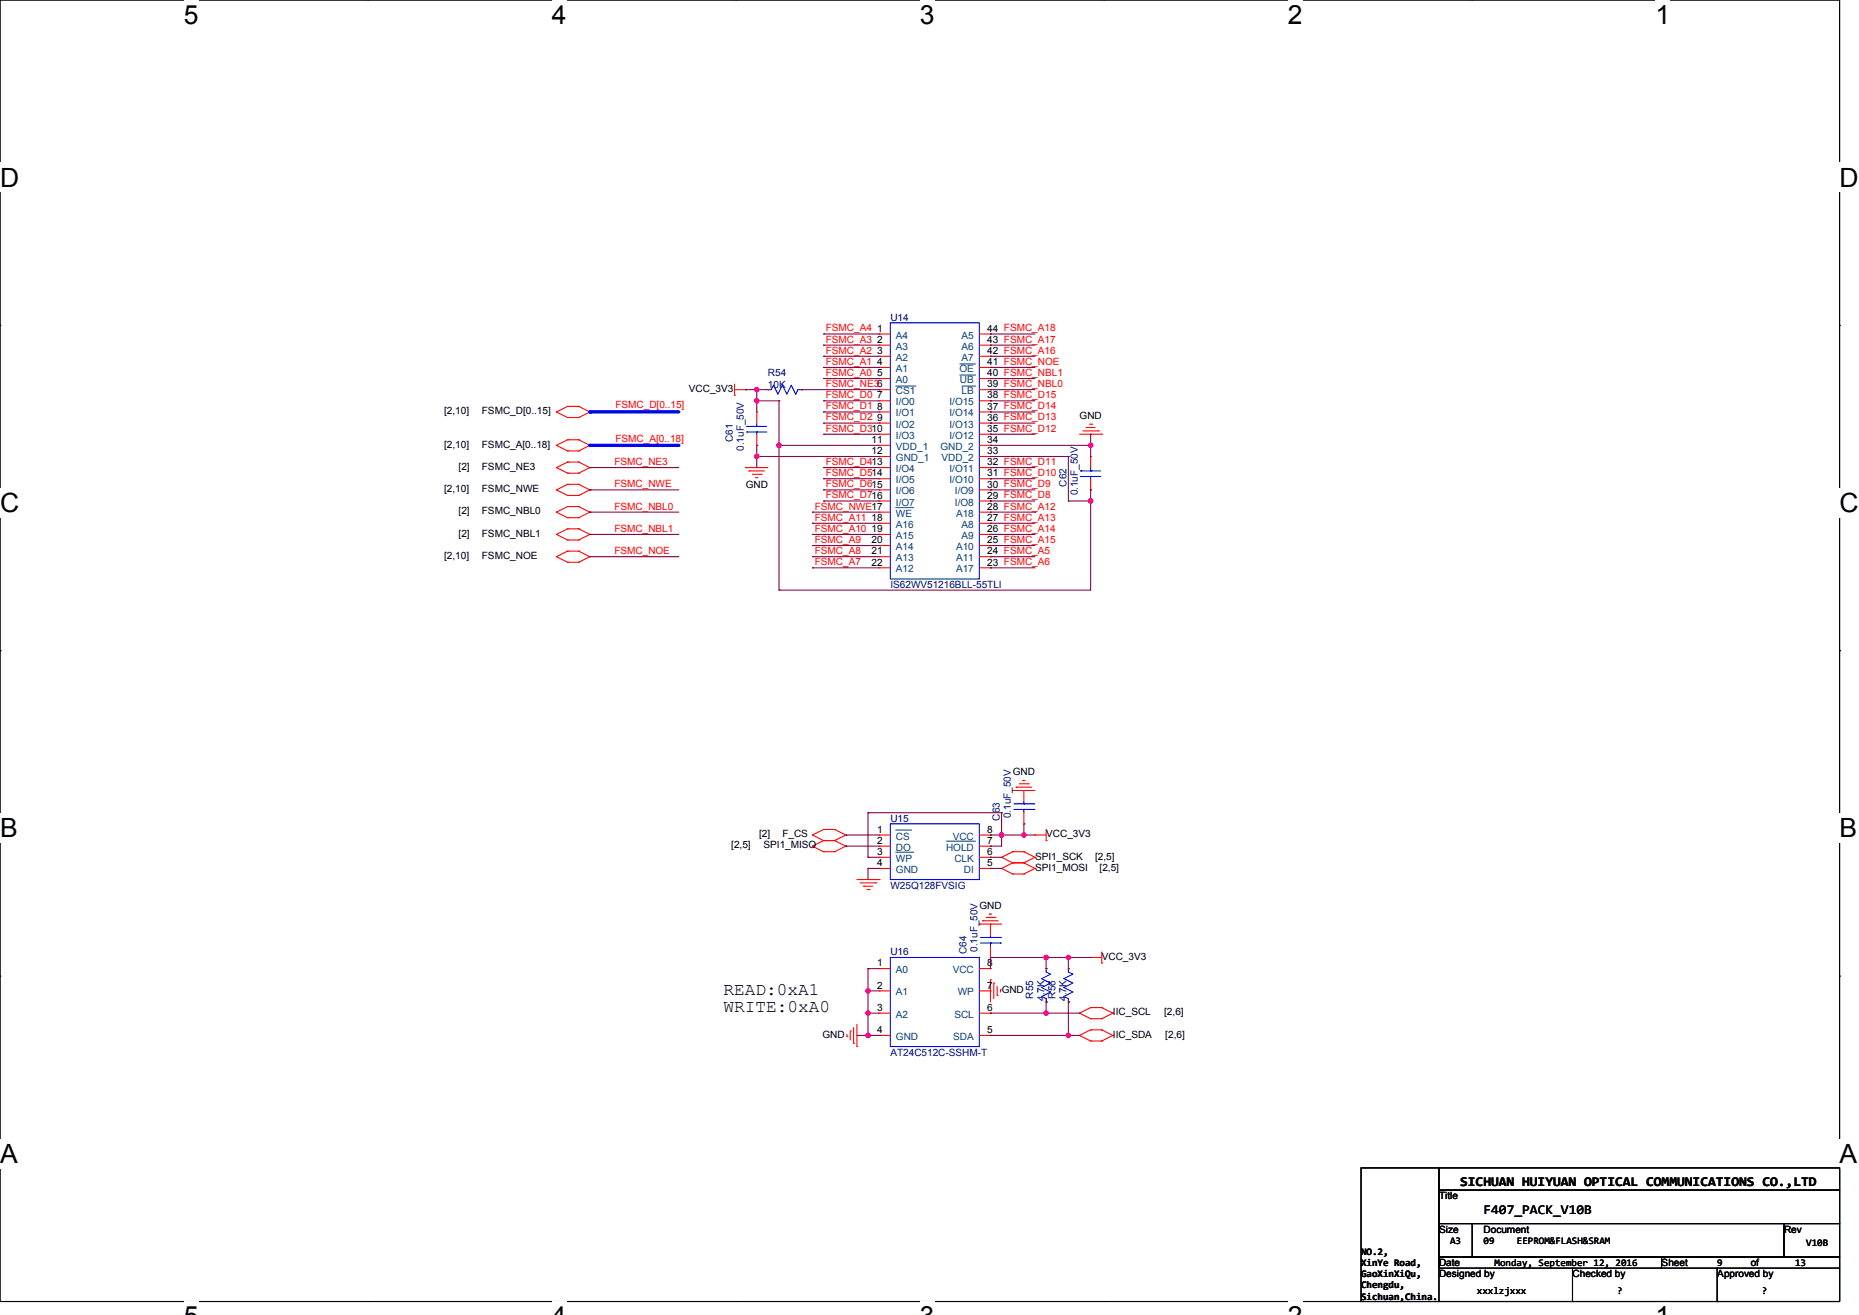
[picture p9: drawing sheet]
<svg xmlns="http://www.w3.org/2000/svg" width="297mm" height="210mm" viewBox="0 0 297 210" stroke-linecap="round" stroke-linejoin="round" font-family="sans-serif">
<path d="M0 0h293.9v207.8h-293.9z" fill="none" stroke="#000" stroke-width=".17"/>
<g fill="#fff">
<path d="M29.4 0h2.3v4.7h-2.3z"/>
<path d="M29.4 207.8h2.3v2.2h-2.3z"/>
</g>
<path d="M58.8 0h.1M58.8 207.8h.1" fill="none" stroke="#000" stroke-width=".17"/>
<g fill="#fff">
<path d="M88.2 0h2.3v4.7h-2.3z"/>
<path d="M88.2 207.8h2.3v2.2h-2.3z"/>
</g>
<path d="M117.6 0h.1M117.6 207.8h.1" fill="none" stroke="#000" stroke-width=".17"/>
<g fill="#fff">
<path d="M146.9 0h2.4v4.7h-2.4z"/>
<path d="M146.9 207.8h2.4v2.2h-2.4z"/>
</g>
<path d="M176.3 0h.1M176.3 207.8h.1" fill="none" stroke="#000" stroke-width=".17"/>
<g fill="#fff">
<path d="M205.7 0h2.4v4.7h-2.4z"/>
<path d="M205.7 207.8h2.4v2.2h-2.4z"/>
</g>
<path d="M235.1 0h.1M235.1 207.8h.1" fill="none" stroke="#000" stroke-width=".17"/>
<g fill="#fff">
<path d="M264.5 0h2.4v4.7h-2.4z"/>
<path d="M264.5 207.8h2.4v2.2h-2.4z"/>
<path d="M0 26h3.1v4.7h-3.1z"/>
<path d="M293.9 26h3.1v4.7h-3.1z"/>
<path d="M0 77.9h3.1v4.8h-3.1z"/>
<path d="M293.9 77.9h3.1v4.8h-3.1z"/>
</g>
<path d="M0 52h.1M293.9 52h.1" fill="none" stroke="#000" stroke-width=".17"/>
<g fill="#fff">
<path d="M0 129.9h2.8v4.7h-2.8z"/>
<path d="M293.9 129.9h2.8v4.7h-2.8z"/>
</g>
<path d="M0 103.9h.1M293.9 103.9h.1" fill="none" stroke="#000" stroke-width=".17"/>
<g fill="#fff">
<path d="M0 181.9h2.8v4.7h-2.8z"/>
<path d="M293.9 181.9h2.8v4.7h-2.8z"/>
</g>
<g fill="none" stroke="#000" stroke-width=".17">
<path d="M0 155.9h.1M293.9 155.9h.1M217.4 186.5h12.5v21.3h-12.5zM229.9 186.5h64v3.6h-64zM229.9 190.1h64v5.3h-64zM229.9 195.4h5.3v5.3h-5.3zM235.2 195.4h49.8v5.3h-49.8zM285 195.4h8.9v5.3h-8.9zM229.9 200.7h35.6v1.8h-35.6zM251.2 207.8h.1M251.2 202.5v5.3M265.5 200.7h28.4v1.8h-28.4z"/>
<path d="M274.3 207.8h.1M274.3 202.5v5.3M293.9 202.5v5.3h-64"/>
</g>
<g fill="none" stroke="#f00" stroke-width=".17">
<path d="M140.5 53.3h.1M140.5 55.1h.1M140.5 56.9h.1M140.5 58.7h.1M140.5 53.3h1.7M140.5 55.1h1.7M140.5 56.9h1.7M140.5 58.7h1.7M156.5 53.3h1.7M156.5 55.1h1.7M156.5 56.9h1.7M156.5 58.7h1.7"/>
<path d="M158.2 58.7h.1M158.2 56.9h.1M158.2 55.1h.1M158.2 53.3h.1M88.9 65.8h.1M88.9 71.1h.1M88.9 74.7h.1M88.9 78.2h.1M88.9 65.8l1.8 .9M88.9 71.1l1.8 .9M88.9 74.7l1.8 .9M88.9 78.2l1.8 .9"/>
<path d="M90.7 64.9h.1M90.7 66.7h.1M90.7 70.2h.1M90.7 72h.1M90.7 73.8h.1M90.7 75.6h.1M90.7 77.3h.1M90.7 79.1h.1M90.7 64.9l-1.8 .9M90.7 64.9h1.8M90.7 66.7h1.8M90.7 70.2l-1.8 .9"/>
<path d="M90.7 70.2h1.8M90.7 72h1.8M90.7 73.8l-1.8 .9M90.7 73.8h1.8M90.7 75.6h1.8M90.7 77.3l-1.8 .9M90.7 77.3h1.8M90.7 79.1h1.8M92.5 64.9h.1M92.5 66.7h.1M92.5 70.2h.1M92.5 72h.1"/>
<path d="M92.5 73.8h.1M92.5 75.6h.1M92.5 77.3h.1M92.5 79.1h.1M92.5 64.9l1.7 .9M92.5 70.2l1.7 .9M92.5 73.8l1.7 .9M92.5 77.3l1.7 .9M94.2 65.8h.1M94.2 71.1h.1M94.2 74.7h.1M94.2 78.2h.1"/>
<path d="M94.2 65.8l-1.7 .9M94.2 71.1l-1.7 .9M94.2 74.7l-1.7 .9M94.2 78.2l-1.7 .9M117.3 63.1h.1M117.3 62.2h1.8M117.3 61.3v1.8M119.1 62.2h.1M119.1 74.7h.1M119.1 74.7h3.6M119.7 75.2h.1M119.7 75.2h2.5"/>
<path d="M120.2 75.7h1.4M120.7 76.3h.1M120.7 76.3h.4M120.9 71.1h.1M120.9 65.8h.1M120.9 65.8v1.8M120.9 69.3v1.8M121.6 75.7h.1M122.7 62.2h.1M128 62.2h.1M140.5 60.5h.1M140.5 62.2h.1"/>
<path d="M140.5 64h.1M140.5 65.8h.1M140.5 67.6h.1M140.5 69.3h.1M140.5 71.1h.1M140.5 72.9h.1M140.5 74.7h.1M140.5 76.5h.1M140.5 78.2h.1M140.5 62.2h1.7M140.5 74.7h1.7M140.5 69.3h1.7"/>
<path d="M140.5 60.5h1.7M140.5 64h1.7M140.5 65.8h1.7M140.5 67.6h1.7M140.5 71.1h1.7M140.5 72.9h1.7M140.5 76.5h1.7M140.5 78.2h1.7M156.5 62.2h1.7M156.5 74.7h1.7M156.5 69.3h1.7M156.5 60.5h1.7"/>
<path d="M156.5 64h1.7M156.5 65.8h1.7M156.5 67.6h1.7M156.5 71.1h1.7M156.5 72.9h1.7M156.5 76.5h1.7M156.5 78.2h1.7M158.2 78.2h.1M158.2 76.5h.1M158.2 74.7h.1M158.2 72.9h.1M158.2 71.1h.1"/>
<path d="M158.2 69.3h.1M158.2 67.6h.1M158.2 65.8h.1M158.2 64h.1M158.2 62.2h.1M158.2 60.5h.1M172.5 69.3h3.5M173 68.8h2.5M173.5 68.3h.1M173.5 68.3h1.5M174.1 67.7h.3M174.2 78.2h.1"/>
<path d="M174.2 72.9h.1M174.2 72.9v1.8M174.2 76.5v1.7M174.4 67.7h.1M175.5 68.8h.1M176 69.3h.1M88.9 81.8h.1M88.9 85.3h.1M88.9 88.9h.1M88.9 81.8l1.8 .9M88.9 85.3l1.8 .9M88.9 88.9l1.8 .9"/>
<path d="M90.7 80.9h.1M90.7 82.7h.1M90.7 84.5h.1M90.7 86.2h.1M90.7 88h.1M90.7 89.8h.1M90.7 80.9l-1.8 .9M90.7 80.9h1.8M90.7 82.7h1.8M90.7 84.5l-1.8 .8M90.7 84.5h1.8M90.7 86.2h1.8"/>
<path d="M90.7 88l-1.8 .9M90.7 88h1.8M90.7 89.8h1.8M92.5 80.9h.1M92.5 82.7h.1M92.5 84.5h.1M92.5 86.2h.1M92.5 88h.1M92.5 89.8h.1M92.5 80.9l1.7 .9M92.5 84.5l1.7 .8M92.5 88l1.7 .9"/>
<path d="M94.2 81.8h.1M94.2 85.3h.1M94.2 88.9h.1M94.2 81.8l-1.7 .9M94.2 85.3l-1.7 .9M94.2 88.9l-1.7 .9M140.5 80h.1M140.5 81.8h.1M140.5 83.6h.1M140.5 85.3h.1M140.5 87.1h.1M140.5 88.9h.1"/>
<path d="M140.5 90.7h.1M140.5 80h1.7M140.5 81.8h1.7M140.5 83.6h1.7M140.5 85.3h1.7M140.5 87.1h1.7M140.5 88.9h1.7M140.5 90.7h1.7M156.5 80h1.7M156.5 81.8h1.7M156.5 83.6h1.7M156.5 85.3h1.7"/>
<path d="M156.5 87.1h1.7M156.5 88.9h1.7M156.5 90.7h1.7M158.2 90.7h.1M158.2 88.9h.1M158.2 87.1h.1M158.2 85.3h.1M158.2 83.6h.1M158.2 81.8h.1M158.2 80h.1M129.8 133.3h.1M129.8 135.1h.1"/>
<path d="M129.8 133.3l1.8 .9M129.8 135.1l1.8 .9M131.6 132.5h.1M131.6 134.2h.1M131.6 136h.1M131.6 132.5l-1.8 .8M131.6 132.5h1.7M131.6 134.2h1.7M131.6 134.2l-1.8 .9M131.6 136h1.7M133.3 132.5h.1M133.3 134.2h.1"/>
<path d="M133.3 136h.1M133.3 132.5l1.8 .8M133.3 134.2l1.8 .9M135.1 133.3h.1M135.1 135.1h.1M135.1 133.3l-1.8 .9M135.1 135.1l-1.8 .9M140.5 133.3h.1M140.5 135.1h.1M140.5 136.9h.1M140.5 138.7h.1M140.5 133.3h1.7"/>
<path d="M140.5 135.1h1.7M140.5 136.9h1.7M140.5 138.7h1.7M156.5 133.3h1.7M156.5 135.1h1.7M156.5 136.9h1.7M156.5 138.7h1.7M158.2 138.7h.1M158.2 136.9h.1M158.2 135.1h.1M158.2 133.3h.1M160 136.9h.1"/>
<path d="M160 138.7h.1M160 136.9l1.8 .9M160 138.7l1.8 .9M161.8 137.8h.1M161.8 136h.1M161.8 139.6h.1M161.8 126.2h.1M161.8 136h1.8M161.8 137.8h1.8M161.8 136l-1.8 .9M161.8 139.6h1.8M161.8 137.8l-1.8 .9"/>
<path d="M161.8 126.2h3.6M162.3 125.7h.1M162.3 125.7h2.5M162.9 125.2h1.4M163.4 124.6h.1M163.4 124.6h.4M163.6 137.8h.1M163.6 136h.1M163.6 139.6h.1M163.6 126.2h.1M163.6 131.6h.1M163.6 136l1.8 .9"/>
<path d="M163.6 137.8l1.8 .9M163.6 126.2v1.8M163.6 129.8v1.8M164.3 125.2h.1M165.4 136.9h.1M165.4 138.7h.1M165.4 133.3h.1M165.4 136.9l-1.8 .9M165.4 138.7l-1.8 .9M165.4 133.3h1.7M167.1 134.2h.1M167.1 132.5v1.7"/>
<path d="M136.9 140.5h3.6M137.4 141h2.5M138 141.5h.1M138 141.5h1.4M138.5 142.1h.4M138.9 142.1h.1M139.9 141h.1M140.5 140.5h.1M140.5 154.7h.1M140.5 158.2h.1M140.5 154.7h1.7M140.5 158.2h1.7"/>
<path d="M156.5 147.6h.1M156.5 147.6h3.5M156.5 154.7h1.7M156.5 158.2h1.7M157 147h.1M157 147h2.5M157.5 146.5h1.5M158.1 146h.1M158.1 146h.3M158.2 156.5h.1M158.2 147.6h.1M158.2 152.9h.1"/>
<path d="M158.2 158.2h.1M158.2 154.7h.1M158.2 147.6v1.8M158.2 151.1v1.8M158.2 156.5v3.5M158.8 157h.1M158.8 157v2.5M159 146.5h.1M159.3 159h.1M159.3 157.5v1.5M159.8 158.1h.1M159.8 158.1v.3"/>
<path d="M167.1 154.7h.1M170.7 154.7h.1M174.2 152.9h.1M174.2 152.9h1.8M176 153.8h.1M176 152v1.8M135.3 165.5h.1M135.3 165.2v.3M135.8 164.6h.1M135.8 164.6v1.5M136.4 166.6h.1M136.4 164.1v2.5"/>
<path d="M136.9 167.1h.1M136.9 163.6v3.5M140.5 161.8h.1M140.5 165.4h.1M140.5 161.8h1.7M140.5 165.4h1.7M156.5 161.8h1.7M156.5 165.4h1.7M158.2 165.4h.1M158.2 161.8h.1M167.1 160h.1M170.7 160h.1"/>
<path d="M172.5 161.8h.1M172.5 165.4h.1M172.5 161.8l1.7 .9M172.5 165.4l1.7 .8M174.2 162.7h.1M174.2 160.9h.1M174.2 166.2h.1M174.2 164.5h.1M174.2 162.7h1.8M174.2 160.9l-1.7 .9M174.2 160.9h1.8M174.2 166.2h1.8"/>
<path d="M174.2 164.5l-1.7 .9M174.2 164.5h1.8M176 162.7h.1M176 160.9h.1M176 166.2h.1M176 164.5h.1M176 160.9l1.8 .9M176 164.5l1.8 .9M177.8 161.8h.1M177.8 165.4h.1M177.8 161.8l-1.8 .9M177.8 165.4l-1.8 .8"/>
</g>
<g fill="none" stroke="#00f" stroke-width=".17">
<path d="M142.2 51.6h14.3v40.9h-14.3zM119.3 68.1h.1M119.3 69h.1M119.3 68.1h3.2M119.3 69h3.2M120.9 69h.1M120.9 68.1h.1M120.9 67.6v.5M120.9 69v.3M122.7 62.2h.1M122.7 62.2h.5l.4-.7 .7 1.4 .7-1.4 .7 1.4 .7-1.4 .7 1.4 .4-.7h.5M128 62.2h.1"/>
<path d="M172.6 75.2h.1M172.6 76.1h.1M172.6 75.2h3.2M172.6 76.1h3.2M174.2 76.1h.1M174.2 75.2h.1M174.2 74.7v.5M174.2 76.1v.4M142.2 131.6h14.3v8.9h-14.3zM162 129.3h3.2M162 128.4h3.2M163.6 128.4h.1"/>
<path d="M163.6 129.3h.1M163.6 128v.4M163.6 129.3v.5M165.2 129.3h.1M165.2 128.4h.1M142.2 152.9h14.3v14.2h-14.3zM156.6 150.6h3.2M156.6 149.7h3.2M158.2 149.7h.1M158.2 150.6h.1M158.2 149.4v.3M158.2 150.6v.5"/>
<path d="M159.8 150.6h.1M159.8 149.7h.1M167.1 154.7h.1M167.1 154.7v.5l.7 .4-1.4 .7 1.4 .7-1.4 .7 1.4 .7-1.4 .7 .7 .4v.5M170.7 154.7h.1M170.7 154.7v.5l.7 .4-1.4 .7 1.4 .7-1.4 .7 1.4 .7-1.4 .7 .7 .4v.5M167.1 160h.1M170.7 160h.1"/>
</g>
<g fill="none" stroke="#004080" stroke-width=".16">
<path d="M153.3 59.9h2.5M153.3 58.1h2.5M155.8 59.9h.1M155.8 58.1h.1M143.1 61.7h3.1M146.2 61.7h.1M153.6 61.7h2.2M155.8 61.7h.1M143.1 81.1h2.8M145.9 81.1h.1M143.1 132.6h2.4M143.1 136.1h2.8"/>
<path d="M145.5 132.6h.1M145.9 136.1h.1M151.2 134.3h4.6M155.8 134.3h.1"/>
</g>
<g fill="none" stroke="#800040" stroke-width=".17">
<path d="M131.6 53.3h.1M131.6 55.1h.1M131.6 56.9h.1M131.6 58.7h.1M131.6 53.3h8.9M131.6 55.1h8.9M131.6 56.9h8.9M131.6 58.7h8.9M158.2 53.3h.1M158.2 55.1h.1M158.2 56.9h.1M158.2 58.7h.1"/>
<path d="M158.2 53.3h7.2M158.2 55.1h7.2M158.2 56.9h7.2M158.2 58.7h7.2M119.1 62.2h.1M119.1 62.2h3.6M120.9 72.9h.1M120.9 71.1h.1M120.9 64h.1M120.9 62.2h.1M120.9 64h3.6M120.9 72.9h19.6"/>
<path d="M120.9 62.2v3.6M120.9 71.1v3.6M124.5 71.1h.1M124.5 64h.1M124.5 71.1h16M124.5 64v30.2M128 62.2h12.5M131.6 60.5h.1M131.6 64h.1M131.6 65.8h.1M131.6 67.6h.1M131.6 69.3h.1"/>
<path d="M131.6 74.7h.1M131.6 76.5h.1M131.6 78.2h.1M131.6 60.5h8.9M131.6 64h8.9M131.6 65.8h8.9M131.6 67.6h8.9M131.6 69.3h8.9M131.6 74.7h8.9M131.6 76.5h8.9M131.6 78.2h8.9M140.5 62.2h.1"/>
<path d="M158.2 60.5h.1M158.2 62.2h.1M158.2 64h.1M158.2 65.8h.1M158.2 67.6h.1M158.2 69.3h.1M158.2 71.1h.1M158.2 74.7h.1M158.2 76.5h.1M158.2 78.2h.1M158.2 72.9h.1M158.2 60.5h7.2"/>
<path d="M158.2 62.2h7.2M158.2 64h7.2M158.2 65.8h7.2M158.2 67.6h7.2M158.2 69.3h7.2M158.2 71.1h16M158.2 72.9h12.5M158.2 74.7h7.2M158.2 76.5h7.2M158.2 78.2h7.2M170.7 72.9h.1M170.7 72.9v7.1"/>
<path d="M174.2 71.1h.1M174.2 78.2h.1M174.2 69.3h.1M174.2 69.3v3.6M174.2 78.2v16h-49.7M124.5 94.2h.1M129.8 81.8h.1M129.8 83.6h.1M129.8 85.3h.1M129.8 87.1h.1M129.8 88.9h.1M129.8 90.7h.1"/>
<path d="M129.8 81.8h10.7M129.8 83.6h10.7M129.8 85.3h10.7M129.8 87.1h10.7M129.8 88.9h10.7M129.8 90.7h10.7M131.6 80h.1M131.6 80h8.9M158.2 80h.1M158.2 83.6h.1M158.2 85.3h.1M158.2 87.1h.1"/>
<path d="M158.2 88.9h.1M158.2 90.7h.1M158.2 80h7.2M158.2 81.8h7.2M158.2 83.6h7.2M158.2 85.3h7.2M158.2 87.1h7.2M158.2 88.9h7.2M158.2 90.7h7.2M165.4 81.8h.1M170.7 80h.1M170.7 80h3.5"/>
<path d="M174.2 80h.1M135.1 135.1h.1M135.1 133.3h.1M135.1 133.3h5.4M135.1 135.1h5.4M138.7 136.9h.1M138.7 129.8h.1M138.7 138.7h.1M138.7 129.8v7.1M138.7 138.7v1.8M138.7 136.9h1.8M138.7 129.8h21.3"/>
<path d="M138.7 138.7h1.8M158.2 133.3h.1M158.2 135.1h.1M158.2 136.9h.1M158.2 138.7h.1M158.2 133.3h7.2M158.2 136.9h1.8M158.2 138.7h1.8M160 133.3h.1M160 129.8h.1M160 129.8v5.3h-1.8M163.6 133.3h.1"/>
<path d="M163.6 131.6h.1M163.6 131.6v1.7M138.7 154.7h.1M138.7 158.2h.1M138.7 154.7h1.8M138.7 154.7v10.7M138.7 158.2h1.8M158.2 152.9h.1M158.2 152.9v1.8M158.2 152.9h16M167.1 152.9h.1M167.1 152.9v1.8"/>
<path d="M170.7 152.9h.1M170.7 152.9v1.8M174.2 152.9h.1M136.9 165.4h3.6M138.7 161.8h.1M138.7 165.4h.1M138.7 161.8h1.8M140.5 165.4h.1M158.2 161.8h.1M158.2 165.4h.1M158.2 161.8h14.3M158.2 165.4h14.3"/>
<path d="M167.1 160h.1M167.1 161.8h.1M167.1 160v1.8M170.7 160h.1M170.7 165.4h.1M170.7 160v5.4"/>
</g>
<g fill="#f0f" stroke="#f0f" stroke-width=".17">
<circle cx="138.7" cy="158.2" r=".35"/>
<circle cx="138.7" cy="161.8" r=".35"/>
<circle cx="167.1" cy="161.8" r=".35"/>
<circle cx="170.7" cy="165.3" r=".35"/>
<circle cx="163.6" cy="133.3" r=".35"/>
<circle cx="160" cy="133.3" r=".35"/>
<circle cx="170.7" cy="152.9" r=".35"/>
<circle cx="167.1" cy="152.9" r=".35"/>
<circle cx="138.7" cy="165.3" r=".35"/>
<circle cx="120.9" cy="72.9" r=".35"/>
<circle cx="174.2" cy="71.1" r=".35"/>
<circle cx="120.9" cy="64" r=".35"/>
<circle cx="120.9" cy="62.2" r=".35"/>
<circle cx="174.2" cy="80" r=".35"/>
<circle cx="124.5" cy="71.1" r=".35"/>
</g>
<path d="M94.2 65.8h14.3" fill="none" stroke="#00f" stroke-width=".53"/>
<circle cx="94.2" cy="65.8" r=".26" fill="#00f"/>
<path d="M94.2 71.1h14.3" fill="none" stroke="#00f" stroke-width=".53"/>
<circle cx="94.2" cy="71.1" r=".26" fill="#00f"/>
<path d="M94.2 74.7h.1M94.2 78.2h.1M94.2 74.7h14.3M94.2 78.2h14.3M94.2 81.8h.1M94.2 85.3h.1M94.2 88.9h.1M94.2 81.8h14.3M94.2 85.3h14.3M94.2 88.9h14.3" fill="none" stroke="#800040" stroke-width=".17"/>
<g fill="#f0f" stroke="#f0f" stroke-width=".17">
<circle cx="138.7" cy="158.2" r=".35"/>
<circle cx="138.7" cy="161.8" r=".35"/>
<circle cx="167.1" cy="161.8" r=".35"/>
<circle cx="170.7" cy="165.3" r=".35"/>
<circle cx="163.6" cy="133.3" r=".35"/>
<circle cx="160" cy="133.3" r=".35"/>
<circle cx="170.7" cy="152.9" r=".35"/>
<circle cx="167.1" cy="152.9" r=".35"/>
<circle cx="138.7" cy="165.3" r=".35"/>
<circle cx="120.9" cy="72.9" r=".35"/>
<circle cx="174.2" cy="71.1" r=".35"/>
<circle cx="120.9" cy="64" r=".35"/>
<circle cx="120.9" cy="62.2" r=".35"/>
<circle cx="174.2" cy="80" r=".35"/>
<circle cx="124.5" cy="71.1" r=".35"/>
</g>
<g font-size="4.2">
<text x="29.4" y="3.8">5</text>
<text x="88.2" y="3.8">4</text>
<text x="147" y="3.8">3</text>
<text x="205.7" y="3.8">2</text>
<text x="264.5" y="3.8">1</text>
<text x="0" y="29.8">D</text>
<text x="293.9" y="29.8">D</text>
<text x="0" y="81.8">C</text>
<text x="293.9" y="81.8">C</text>
<text x="0" y="133.7">B</text>
<text x="293.9" y="133.7">B</text>
<text x="0" y="185.7">A</text>
<text x="293.9" y="185.7">A</text>
</g>
<g font-size="2.8">
<text x="115.6" y="158.8">READ:0xA1</text>
<text x="115.6" y="161.7">WRITE:0xA0</text>
</g>
<g font-size="2.1">
<text x="233.3" y="189.4">SICHUAN HUIYUAN OPTICAL COMMUNICATIONS CO.,LTD</text>
<text x="237" y="193.8">F407_PACK_V10B</text>
</g>
<g font-size="1.6" fill="#f00">
<text x="131.9" y="52.9">FSMC_A4</text>
<text x="131.9" y="54.7">FSMC_A3</text>
<text x="131.9" y="56.5">FSMC_A2</text>
<text x="131.9" y="58.3">FSMC_A1</text>
<text x="98.3" y="65.2">FSMC_D[0..15]</text>
<text x="131.9" y="60">FSMC_A0</text>
<text x="131.9" y="61.8">FSMC_NE36</text>
<text x="131.9" y="63.6">FSMC_D0</text>
<text x="131.9" y="65.4">FSMC_D1</text>
<text x="98.3" y="70.5">FSMC_A[0..18]</text>
<text x="131.9" y="67.2">FSMC_D2</text>
<text x="131.9" y="68.9">FSMC_D310</text>
<text x="98.2" y="74.3">FSMC_NE3</text>
<text x="98.2" y="77.8">FSMC_NWE</text>
<text x="131.9" y="74.3">FSMC_D413</text>
<text x="131.9" y="76">FSMC_D514</text>
<text x="131.9" y="77.8">FSMC_D615</text>
<text x="98.2" y="81.4">FSMC_NBL0</text>
<text x="130.2" y="81.4">FSMC_NWE17</text>
<text x="130.2" y="83.2">FSMC_A11</text>
<text x="131.9" y="79.6">FSMC_D716</text>
<text x="98.2" y="84.9">FSMC_NBL1</text>
<text x="98.2" y="88.5">FSMC_NOE</text>
<text x="130.2" y="84.9">FSMC_A10</text>
<text x="130.2" y="86.7">FSMC_A9</text>
<text x="130.2" y="88.5">FSMC_A8</text>
<text x="130.2" y="90.3">FSMC_A7</text>
</g>
<g font-size="1.6">
<text x="140.1" y="53">1</text>
<text x="157.7" y="53">44 FSMC_A18</text>
<text x="140.1" y="54.7">2</text>
<text x="140.1" y="56.5">3</text>
<text x="140.1" y="58.3">4</text>
<text x="157.7" y="58.3">41 FSMC_NOE</text>
<text x="157.7" y="56.5">42 FSMC_A16</text>
<text x="157.7" y="54.7">43 FSMC_A17</text>
<text x="110.1" y="62.6">VCC_3V3</text>
<text x="140.1" y="60.1">5</text>
<text x="140.1" y="63.6">7</text>
<text x="140.1" y="65.4">8</text>
<text x="157.7" y="65.4">37 FSMC_D14</text>
<text x="157.7" y="63.6">38 FSMC_D15</text>
<text x="157.7" y="61.9">39 FSMC_NBL0</text>
<text x="157.7" y="60.1">40 FSMC_NBL1</text>
<text x="70.9" y="66.2">[2,10]</text>
<text x="70.9" y="71.5">[2,10]</text>
<text x="77" y="66.2">FSMC_D[0..15]</text>
<text x="77" y="71.5">FSMC_A[0..18]</text>
<text x="139.2" y="70.7">11</text>
<text x="140.1" y="67.2">9</text>
<text x="157.7" y="70.7">34</text>
<text x="157.7" y="69">35 FSMC_D12</text>
<text x="157.7" y="67.2">36 FSMC_D13</text>
<text x="172.5" y="66.9">GND</text>
<text x="73.3" y="75">[2]</text>
<text x="77" y="75">FSMC_NE3</text>
<text x="119.1" y="77.9">GND</text>
<text x="139.2" y="72.5">12</text>
<text x="157.7" y="77.9">30 FSMC_D9</text>
<text x="157.7" y="76.1">31 FSMC_D10</text>
<text x="157.7" y="74.3">32 FSMC_D11</text>
<text x="157.7" y="72.5">33</text>
<text x="70.9" y="78.6">[2,10]</text>
<text x="73.3" y="82.2">[2]</text>
<text x="77" y="78.6">FSMC_NWE</text>
<text x="77" y="82.2">FSMC_NBL0</text>
<text x="139.2" y="83.2">18</text>
<text x="157.7" y="83.2">27 FSMC_A13</text>
<text x="157.7" y="81.4">28 FSMC_A12</text>
<text x="157.7" y="79.6">29 FSMC_D8</text>
<text x="70.9" y="89.3">[2,10]</text>
<text x="73.3" y="85.7">[2]</text>
<text x="77" y="85.7">FSMC_NBL1</text>
<text x="77" y="89.3">FSMC_NOE</text>
<text x="139.2" y="85">19</text>
<text x="139.2" y="86.8">20</text>
<text x="139.2" y="88.5">21</text>
<text x="157.7" y="88.5">24 FSMC_A5</text>
<text x="157.7" y="86.8">25 FSMC_A15</text>
<text x="157.7" y="85">26 FSMC_A14</text>
<text x="139.2" y="90.3">22</text>
<text x="157.7" y="90.3">23 FSMC_A6</text>
<text x="161.8" y="123.8">GND</text>
<text x="116.8" y="135.5">[2,5]</text>
<text x="121.3" y="133.7">[2]</text>
<text x="122" y="135.5">SPI1_MISO</text>
<text x="125" y="133.7">F_CS</text>
<text x="140.1" y="133">1</text>
<text x="140.1" y="134.8">2</text>
<text x="140.1" y="136.5">3</text>
<text x="157.7" y="136.5">6</text>
<text x="157.7" y="134.8">7</text>
<text x="157.7" y="133">8</text>
<text x="165.4" y="137.3">SPI1_SCK</text>
<text x="167.1" y="133.7">VCC_3V3</text>
<text x="175" y="137.3">[2,5]</text>
<text x="140.1" y="138.3">4</text>
<text x="157.7" y="138.3">5</text>
<text x="165.4" y="139.1">SPI1_MOSI</text>
<text x="175.7" y="139.1">[2,5]</text>
<text x="156.5" y="145.1">GND</text>
<text x="140.1" y="154.3">1</text>
<text x="157.7" y="154.3">8</text>
<text x="176" y="153.3">VCC_3V3</text>
<text x="140.1" y="157.9">2</text>
<text x="140.1" y="161.4">3</text>
<text x="157.7" y="161.4">6</text>
<text x="157.7" y="157.9">7</text>
<text x="160" y="158.6">GND</text>
<text x="131.4" y="165.7">GND</text>
<text x="140.1" y="165">4</text>
<text x="157.7" y="165">5</text>
<text x="177.8" y="162.2">IIC_SCL</text>
<text x="177.8" y="165.7">IIC_SDA</text>
<text x="186" y="162.2">[2,6]</text>
<text x="186.2" y="165.7">[2,6]</text>
<text x="229.9" y="191.5">Title</text>
<text x="229.9" y="196.8">Size</text>
<text x="237" y="196.8">Document</text>
<text x="285" y="196.8">Rev</text>
<text x="217.4" y="200.4">NO.2,</text>
<text x="217.4" y="202.2">XinYe Road,</text>
<text x="217.5" y="204">GaoXinXiQu,</text>
<text x="229.9" y="202.2">Date</text>
<text x="229.9" y="204">Designed by</text>
<text x="231.7" y="198.6">A3</text>
<text x="237" y="198.6">09</text>
<text x="238.8" y="202.2">Monday, September 12, 2016</text>
<text x="242.3" y="198.6">EEPROM&amp;FLASH&amp;SRAM</text>
<text x="251.2" y="204">Checked by</text>
<text x="265.5" y="202.2">Sheet</text>
<text x="274.3" y="202.2">9</text>
<text x="274.4" y="204">Approved by</text>
<text x="279.7" y="202.2">of</text>
<text x="286.8" y="202.2">13</text>
<text x="288.6" y="199">V10B</text>
<text x="217.4" y="205.8">Chengdu,</text>
<text x="217.4" y="207.5">Sichuan,China.</text>
<text x="236" y="206.7">xxxlzjxxx</text>
<text x="258.3" y="206.7">?</text>
<text x="281.5" y="206.7">?</text>
</g>
<g font-size="1.6" fill="#000080">
<text x="142.3" y="51.2">U14</text>
<text x="122.7" y="60.1">R54</text>
<text x="122.7" y="61.9">10K</text>
<text x="117.1" y="70.6" transform="rotate(-90 117.1 70.6)">C61</text>
<text x="118.8" y="72" transform="rotate(-90 118.8 72)">0.1uF_50V</text>
<text x="170.4" y="77.7" transform="rotate(-90 170.4 77.7)">C62</text>
<text x="172.2" y="79.1" transform="rotate(-90 172.2 79.1)">0.1uF_50V</text>
<text x="142.3" y="93.9">IS62WV51216BLL-55TLI</text>
<text x="142.3" y="131.2">U15</text>
<text x="159.7" y="131" transform="rotate(-90 159.7 131)">C63</text>
<text x="161.5" y="130.7" transform="rotate(-90 161.5 130.7)">0.1uF_50V</text>
<text x="142.3" y="141.9">W25Q128FVSIG</text>
<text x="142.3" y="152.6">U16</text>
<text x="154.4" y="152.4" transform="rotate(-90 154.4 152.4)">C64</text>
<text x="156.2" y="152" transform="rotate(-90 156.2 152)">0.1uF_50V</text>
<text x="165.1" y="159.5" transform="rotate(-90 165.1 159.5)">R55</text>
<text x="166.8" y="159.8" transform="rotate(-90 166.8 159.8)">4.7K</text>
<text x="168.6" y="159.5" transform="rotate(-90 168.6 159.5)">R56</text>
<text x="170.4" y="159.8" transform="rotate(-90 170.4 159.8)">4.7K</text>
<text x="142.3" y="168.6">AT24C512C-SSHM-T</text>
</g>
<g font-size="1.6" fill="#004080">
<text x="143.1" y="54.1">A4</text>
<text x="143.1" y="55.8">A3</text>
<text x="143.1" y="57.6">A2</text>
<text x="143.1" y="59.4">A1</text>
<text x="153.3" y="59.4">OE</text>
<text x="153.6" y="57.6">A7</text>
<text x="153.6" y="55.8">A6</text>
<text x="153.6" y="54.1">A5</text>
<text x="143.1" y="61.2">A0</text>
<text x="143.1" y="62.9">CS1</text>
<text x="143.1" y="64.7">I/O0</text>
<text x="151.7" y="64.7">I/O15</text>
<text x="153.4" y="61.2">UB</text>
<text x="153.6" y="62.9">LB</text>
<text x="143.1" y="66.5">I/O1</text>
<text x="143.1" y="68.3">I/O2</text>
<text x="143.1" y="70.1">I/O3</text>
<text x="143.1" y="71.8">VDD_1</text>
<text x="150.3" y="71.8">GND_2</text>
<text x="151.7" y="70.1">I/O12</text>
<text x="151.7" y="68.3">I/O13</text>
<text x="151.7" y="66.5">I/O14</text>
<text x="143.1" y="73.6">GND_1</text>
<text x="143.1" y="75.4">I/O4</text>
<text x="143.1" y="77.2">I/O5</text>
<text x="150.4" y="73.6">VDD_2</text>
<text x="151.7" y="77.2">I/O10</text>
<text x="151.7" y="75.4">I/O11</text>
<text x="143.1" y="79">I/O6</text>
<text x="143.1" y="80.7">I/O7</text>
<text x="143.1" y="82.5">WE</text>
<text x="152.6" y="80.7">I/O8</text>
<text x="152.6" y="79">I/O9</text>
<text x="152.7" y="82.5">A18</text>
<text x="143.1" y="84.3">A16</text>
<text x="143.1" y="86.1">A15</text>
<text x="143.1" y="87.8">A14</text>
<text x="143.1" y="89.6">A13</text>
<text x="152.7" y="89.6">A11</text>
<text x="152.7" y="87.8">A10</text>
<text x="153.6" y="86.1">A9</text>
<text x="153.6" y="84.3">A8</text>
<text x="143.1" y="91.4">A12</text>
<text x="152.7" y="91.4">A17</text>
<text x="143.1" y="134.1">CS</text>
<text x="143.1" y="135.8">DO</text>
<text x="143.1" y="137.6">WP</text>
<text x="151.2" y="135.8">HOLD</text>
<text x="152.2" y="134.1">VCC</text>
<text x="152.5" y="137.6">CLK</text>
<text x="143.1" y="139.4">GND</text>
<text x="154" y="139.4">DI</text>
<text x="143.1" y="155.4">A0</text>
<text x="152.2" y="155.4">VCC</text>
<text x="143.1" y="159">A1</text>
<text x="153" y="159">WP</text>
<text x="143.1" y="162.5">A2</text>
<text x="143.1" y="166.1">GND</text>
<text x="152.3" y="166.1">SDA</text>
<text x="152.5" y="162.5">SCL</text>
</g>
</svg>
